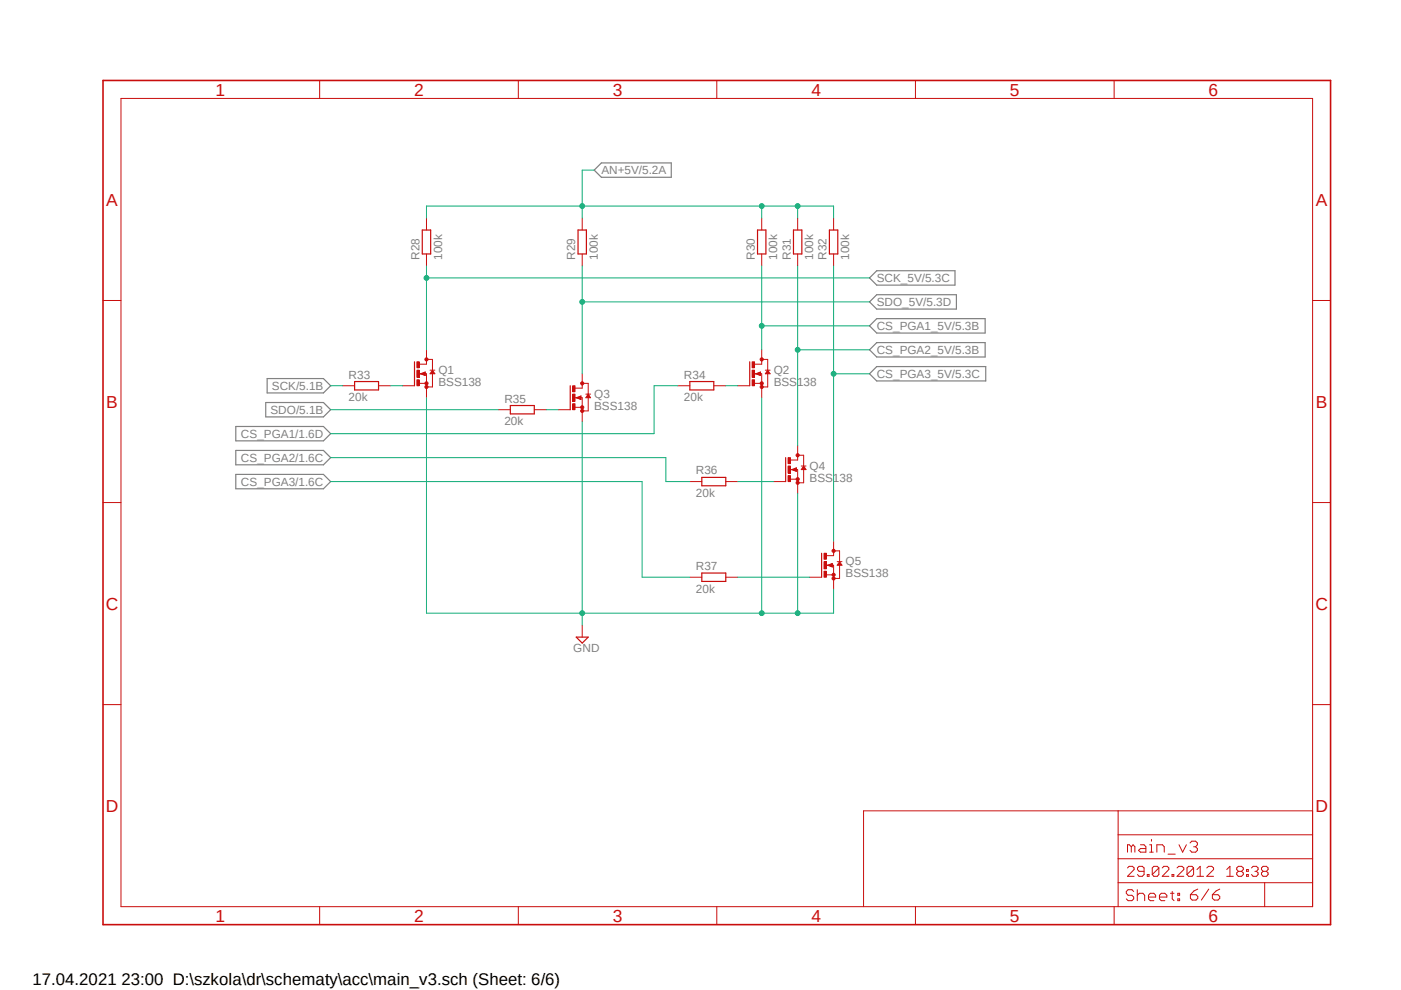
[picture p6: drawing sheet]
<svg xmlns="http://www.w3.org/2000/svg" width="297mm" height="210mm" viewBox="0 0 297 210" stroke-linecap="round" stroke-linejoin="round" font-family="sans-serif">
<path d="M21.3 16.7l261.2 179.9M282.5 16.7l-261.2 179.9" fill="none" stroke="#fff" stroke-width=".21"/>
<path d="M126 36.1l1.5-1.6h14.8v3.1h-14.8zM185.9 57.4h16.6v3.1h-16.6l-1.5-1.6zM184.4 74.2l1.5-1.6h23v3.1h-23zM184.4 79.2l1.5-1.5h23.1v3.1h-23.1zM185.9 62.5h16.9v3h-16.9l-1.5-1.5zM185.9 67.6h23v3h-23l-1.5-1.5zM50 90.4h18.6l1.5 1.5-1.5 1.6h-18.6zM50 95.5h18.6l1.5 1.5-1.5 1.6h-18.6zM56.3 85.3h12.3l1.5 1.6-1.5 1.5h-12.3zM56.6 80.3h12l1.5 1.5-1.5 1.5h-12zM50 100.6h18.6l1.5 1.5-1.5 1.5h-18.6z" fill="none" stroke="#808080" stroke-width=".25"/>
<path d="M89.2 79.2l1-.3v.7zM90.4 76.2h1.3v5.8h-1.3v-2.8h-1.5M90.4 76.7v.5h-1.5M91.2 78.5h1M91.7 78.5l.5 .7h-1zM88.9 81.3h1.5" fill="none" stroke="#c90d0c" stroke-width=".21"/>
<path d="M87.9 76.7v5.1M89.4 79.2l.6 .3v-.5l-.5 .2M91.7 78.7l.2 .4h-.5z" fill="none" stroke="#c90d0c" stroke-width=".25"/>
<circle cx="90.4" cy="82" r=".33" fill="#c90d0c"/>
<circle cx="90.4" cy="82" r=".33" fill="none" stroke="#c90d0c" stroke-width=".21"/>
<circle cx="90.4" cy="81.3" r=".33" fill="#c90d0c"/>
<circle cx="90.4" cy="81.3" r=".33" fill="none" stroke="#c90d0c" stroke-width=".21"/>
<circle cx="90.4" cy="76.2" r=".33" fill="#c90d0c"/>
<circle cx="90.4" cy="76.2" r=".33" fill="none" stroke="#c90d0c" stroke-width=".21"/>
<path d="M88.4 76.7h.5v1.3h-.5z" fill-rule="evenodd" fill="#c90d0c"/>
<path d="M88.4 76.7h.5v1.3h-.5z" fill="none" stroke="#c90d0c" stroke-width=".21"/>
<path d="M88.4 80.5h.5v1.3h-.5z" fill-rule="evenodd" fill="#c90d0c"/>
<path d="M88.4 80.5h.5v1.3h-.5z" fill="none" stroke="#c90d0c" stroke-width=".21"/>
<path d="M88.4 78.5h.5v1.5h-.5z" fill-rule="evenodd" fill="#c90d0c"/>
<path d="M88.4 78.5h.5v1.5h-.5zM90.4 74.2v2.5M85.3 81.8h2.6M90.4 81.8v2.5M121.9 86.4h1.5M122.2 84.3l1-.4v.8zM123.4 81.3h1.3v5.8h-1.3v-2.8h-1.5M123.4 81.8v.5h-1.5M124.2 83.6h1M124.7 83.6l.5 .7h-1z" fill="none" stroke="#c90d0c" stroke-width=".21"/>
<path d="M120.9 81.8v5.1M122.4 84.3l.7 .3v-.5l-.5 .2M124.7 83.8l.3 .4h-.5z" fill="none" stroke="#c90d0c" stroke-width=".25"/>
<circle cx="123.4" cy="87.1" r=".33" fill="#c90d0c"/>
<circle cx="123.4" cy="87.1" r=".33" fill="none" stroke="#c90d0c" stroke-width=".21"/>
<circle cx="123.4" cy="86.4" r=".33" fill="#c90d0c"/>
<circle cx="123.4" cy="86.4" r=".33" fill="none" stroke="#c90d0c" stroke-width=".21"/>
<circle cx="123.4" cy="81.3" r=".33" fill="#c90d0c"/>
<circle cx="123.4" cy="81.3" r=".33" fill="none" stroke="#c90d0c" stroke-width=".21"/>
<path d="M121.4 81.8h.5v1.3h-.5z" fill-rule="evenodd" fill="#c90d0c"/>
<path d="M121.4 81.8h.5v1.3h-.5z" fill="none" stroke="#c90d0c" stroke-width=".21"/>
<path d="M121.4 85.6h.5v1.3h-.5z" fill-rule="evenodd" fill="#c90d0c"/>
<path d="M121.4 85.6h.5v1.3h-.5z" fill="none" stroke="#c90d0c" stroke-width=".21"/>
<path d="M121.4 83.6h.5v1.5h-.5z" fill-rule="evenodd" fill="#c90d0c"/>
<path d="M123.4 79.2v2.6M160.2 79.2l1-.3v.7zM161.5 76.2h1.3v5.8h-1.3v-2.8h-1.5M161.5 76.7v.5h-1.5M162.3 78.5h1M162.8 78.5l.5 .7h-1zM118.4 86.9h2.5M121.4 83.6h.5v1.5h-.5zM123.4 86.9v2.5M160 81.3h1.5" fill="none" stroke="#c90d0c" stroke-width=".21"/>
<path d="M159 76.7v5.1M160.5 79.2l.6 .3v-.5l-.5 .2M162.8 78.7l.2 .4h-.5z" fill="none" stroke="#c90d0c" stroke-width=".25"/>
<circle cx="161.5" cy="82" r=".33" fill="#c90d0c"/>
<circle cx="161.5" cy="82" r=".33" fill="none" stroke="#c90d0c" stroke-width=".21"/>
<circle cx="161.5" cy="81.3" r=".33" fill="#c90d0c"/>
<circle cx="161.5" cy="81.3" r=".33" fill="none" stroke="#c90d0c" stroke-width=".21"/>
<circle cx="161.5" cy="76.2" r=".33" fill="#c90d0c"/>
<circle cx="161.5" cy="76.2" r=".33" fill="none" stroke="#c90d0c" stroke-width=".21"/>
<path d="M159.5 76.7h.5v1.3h-.5z" fill-rule="evenodd" fill="#c90d0c"/>
<path d="M159.5 76.7h.5v1.3h-.5z" fill="none" stroke="#c90d0c" stroke-width=".21"/>
<path d="M159.5 80.5h.5v1.3h-.5z" fill-rule="evenodd" fill="#c90d0c"/>
<path d="M159.5 80.5h.5v1.3h-.5z" fill="none" stroke="#c90d0c" stroke-width=".21"/>
<path d="M159.5 78.5h.5v1.5h-.5z" fill-rule="evenodd" fill="#c90d0c"/>
<path d="M159.5 78.5h.5v1.5h-.5zM161.5 74.2v2.5M156.4 81.8h2.6M161.5 81.8v2.5M167.8 99.6l1.1-.4v.7zM169.1 96.5h1.3v5.9h-1.3v-2.8h-1.5M169.1 97v.5h-1.5M169.9 98.8h1M170.4 98.8l.5 .8h-1zM167.6 101.6h1.5" fill="none" stroke="#c90d0c" stroke-width=".21"/>
<path d="M166.6 97v5.1M168.1 99.6l.6 .2v-.5l-.5 .3M170.4 99.1l.2 .3h-.5z" fill="none" stroke="#c90d0c" stroke-width=".25"/>
<circle cx="169.1" cy="102.4" r=".33" fill="#c90d0c"/>
<circle cx="169.1" cy="102.4" r=".33" fill="none" stroke="#c90d0c" stroke-width=".21"/>
<circle cx="169.1" cy="101.6" r=".33" fill="#c90d0c"/>
<circle cx="169.1" cy="101.6" r=".33" fill="none" stroke="#c90d0c" stroke-width=".21"/>
<circle cx="169.1" cy="96.5" r=".33" fill="#c90d0c"/>
<circle cx="169.1" cy="96.5" r=".33" fill="none" stroke="#c90d0c" stroke-width=".21"/>
<path d="M167.1 97h.5v1.3h-.5z" fill-rule="evenodd" fill="#c90d0c"/>
<path d="M167.1 97h.5v1.3h-.5z" fill="none" stroke="#c90d0c" stroke-width=".21"/>
<path d="M167.1 100.8h.5v1.3h-.5z" fill-rule="evenodd" fill="#c90d0c"/>
<path d="M167.1 100.8h.5v1.3h-.5z" fill="none" stroke="#c90d0c" stroke-width=".21"/>
<path d="M167.1 98.8h.5v1.5h-.5z" fill-rule="evenodd" fill="#c90d0c"/>
<path d="M167.1 98.8h.5v1.5h-.5zM169.1 94.5v2.5M164 102.1h2.6M169.1 102.1v2.5M175.5 119.8l1-.3v.7zM176.7 116.8h1.3v5.8h-1.3v-2.8h-1.5M176.7 117.3v.5h-1.5M177.5 119.1h1M178 119.1l.5 .7h-1zM175.2 121.9h1.5" fill="none" stroke="#c90d0c" stroke-width=".21"/>
<path d="M174.2 117.3v5.1M175.7 119.8l.7 .3v-.5l-.6 .2M178 119.3l.3 .4h-.5z" fill="none" stroke="#c90d0c" stroke-width=".25"/>
<circle cx="176.7" cy="122.6" r=".33" fill="#c90d0c"/>
<circle cx="176.7" cy="122.6" r=".33" fill="none" stroke="#c90d0c" stroke-width=".21"/>
<circle cx="176.7" cy="121.9" r=".33" fill="#c90d0c"/>
<circle cx="176.7" cy="121.9" r=".33" fill="none" stroke="#c90d0c" stroke-width=".21"/>
<circle cx="176.7" cy="116.8" r=".33" fill="#c90d0c"/>
<circle cx="176.7" cy="116.8" r=".33" fill="none" stroke="#c90d0c" stroke-width=".21"/>
<path d="M174.7 117.3h.5v1.3h-.5z" fill-rule="evenodd" fill="#c90d0c"/>
<path d="M174.7 117.3h.5v1.3h-.5z" fill="none" stroke="#c90d0c" stroke-width=".21"/>
<path d="M174.7 121.1h.5v1.3h-.5z" fill-rule="evenodd" fill="#c90d0c"/>
<path d="M174.7 121.1h.5v1.3h-.5z" fill="none" stroke="#c90d0c" stroke-width=".21"/>
<path d="M174.7 119.1h.5v1.5h-.5z" fill-rule="evenodd" fill="#c90d0c"/>
<g fill="none" stroke="#c90d0c" stroke-width=".21">
<path d="M67.8 17.1v3.8M109.9 17.1v3.8M152 17.1v3.8M194.1 17.1v3.8M236.2 17.1v3.8M25.7 20.9h252.6v171.3h-252.6zM90.4 46.2v2.6M90.4 53.8v2.6M123.4 46.2v2.6M123.4 53.8v2.6M161.5 46.2v2.6M161.5 53.8v2.6"/>
<path d="M169.1 46.2v2.6M169.1 53.8v2.6M176.7 46.2v2.6M176.7 53.8v2.6M21.8 63.7h3.9M278.3 63.7h3.8M72.6 81.8h2.6M80.3 81.8h2.5M105.7 86.9h2.5M113.3 86.9h2.5M143.7 81.8h2.6M151.3 81.8h2.6"/>
<path d="M21.8 106.6h3.9M146.3 102.1h2.5M153.9 102.1h2.5M174.7 119.1h.5v1.5h-.5zM176.7 114.8v2.5M278.3 106.6h3.8M123.4 132.5v2.6M146.3 122.4h2.5M153.9 122.4h2.5M171.7 122.4h2.5M176.7 122.4v2.5M21.8 149.4h3.9"/>
<path d="M278.3 149.4h3.8M237.1 171.9v20.3M237.1 177h41.2M239.9 179.5l-.5-.4h-.3v1.6M239.9 179.5v1.2M239.9 179.5l.3-.4 .4 .4v1.2M241.8 179.1h.8l.3 .4v1.2h-1.1l-.4-.4 .4-.4h1.1M243.8 179.1h.3v1.6M244.1 178v.4M250 179.1l.7 1.6 .8-1.6M252.3 178.7l.4-.3h.8l.4 .3v.4l-.4 .4M253.1 179.5h.4"/>
<path d="M253.5 179.5l.4 .4v.4l-.4 .4h-.8l-.4-.4M278.3 171.9h-95.2v20.3M67.8 192.2v3.8M109.9 192.2v3.8M152 192.2v3.8M194.1 192.2v3.8M236.2 192.2v3.8M237.1 187.2h41.2M237.1 182.1h41.2M239.1 184l.3-.3h.7l.3 .3v.4l-1.3 1.4h1.3M240.4 189l-.4-.4h-.8l-.4 .4v.4l.4 .4h.8l.4 .4v.4l-.4 .4h-.8l-.4-.4M241.1 189.8l.5-.4h.7l.4 .4v1.2"/>
<path d="M241.1 188.6v2.4M242.6 184.7h-1.1l-.3-.3v-.4l.3-.3h.7l.4 .3v1.4l-.4 .4h-.7l-.3-.4M243.2 185.4h.4v.4h-.4zM243.5 190.2h1.5v-.4l-.4-.4h-.7l-.4 .4v.8l.4 .4h.7M243.8 180.7h.7M245.3 180.7v-1.6h1.2l.3 .4v1.2M245.7 184v1.4l-.3 .4h-.8l-.3-.4M245.7 184l-.3-.3h-.8l-.3 .3v1.4M245.7 184l-1.4 1.4M245.8 190.2h1.6v-.4l-.4-.4h-.8l-.4 .4v.8l.4 .4h.8M246.4 184l.4-.3h.7l.3 .3v.4l-1.4 1.4h1.4M247.6 181.1h1.6"/>
<path d="M248.2 189.4h.7M248.5 185.4h.4v.4h-.4zM248.5 189v1.6l.4 .4M249.6 184l.3-.3h.7l.4 .3v.4l-1.4 1.4h1.4M249.7 189.4h.4v.4h-.4zM249.7 190.6h.4v.4h-.4zM252.4 189.7h1.2l.4 .4v.4l-.4 .3h-.8l-.4-.3zM253.1 184v1.4l-.4 .4h-.7l-.3-.4M253.1 184l-.4-.3h-.7l-.3 .3v1.4M253.1 184l-1.4 1.4M253.8 185.8h1.4M253.8 184.4l.7-.7v2.1"/>
<path d="M254 188.5l-.9 .4-.7 .8M255.9 184l.3-.3h.7l.4 .3v.4l-1.4 1.4h1.4M256.3 188.5l-1.6 2.3M257 189.7h1.2l.4 .4v.4l-.4 .3h-.7l-.5-.3zM258.6 188.5l-.8 .4-.8 .8M260.1 185.8h1.4M260.1 184.4l.7-.7v2.1M262.5 184.7l-.3 .4v.3l.3 .4h.7l.4-.4v-.3l-.4-.4M262.5 184.7l-.3-.3v-.4l.3-.3h.7l.4 .3v.4l-.4 .3M262.5 184.7h.7M264.3 185.4h.4v.4h-.4zM264.3 184.4h.4v.3h-.4z"/>
<path d="M265.3 184l.4-.3h.7l.3 .3v.4l-.3 .3M266.1 184.7h.3M266.4 184.7l.3 .4v.3l-.3 .4h-.7l-.4-.4M267.8 184.7l-.3 .4v.3l.3 .4h.7l.4-.4v-.3l-.4-.4M267.8 184.7l-.3-.3v-.4l.3-.3h.7l.4 .3v.4l-.4 .3M267.8 184.7h.7M268.1 187.2v5"/>
</g>
<path d="M89.5 48.8h1.8v5h-1.8zM122.6 48.8h1.7v5h-1.7zM160.6 48.8h1.8v5h-1.8zM168.2 48.8h1.8v5h-1.8zM175.8 48.8h1.8v5h-1.8zM75.2 80.9h5.1v1.8h-5.1zM108.2 86h5.1v1.8h-5.1zM146.3 80.9h5v1.8h-5zM148.8 101.2h5.1v1.8h-5.1zM122.2 135.1h2.5l-1.3 1.3zM148.8 121.5h5.1v1.8h-5.1z" fill="none" stroke="#c90d0c" stroke-width=".25"/>
<path d="M21.8 17.1h260.3v178.9h-260.3z" fill="none" stroke="#c90d0c" stroke-width=".34"/>
<path d="M90.4 56.4v17.8M90.4 58.9h94M82.8 81.8h2.5M115.8 86.9h2.6M156.4 102.1h7.6" fill="none" stroke="#0dab76" stroke-width=".21"/>
<circle cx="90.4" cy="58.9" r=".51" fill="#0dab76"/>
<g fill="none" stroke="#0dab76" stroke-width=".21">
<path d="M123.4 56.4v22.8M123.4 64h61"/>
<circle cx="90.4" cy="58.9" r=".51"/>
</g>
<circle cx="123.4" cy="64" r=".51" fill="#0dab76"/>
<g fill="none" stroke="#0dab76" stroke-width=".21">
<path d="M161.5 56.4v17.8M161.5 69.1h22.9"/>
<circle cx="123.4" cy="64" r=".51"/>
</g>
<circle cx="161.5" cy="69.1" r=".51" fill="#0dab76"/>
<g fill="none" stroke="#0dab76" stroke-width=".21">
<path d="M169.1 56.4v38.1M169.1 74.2h15.3"/>
<circle cx="161.5" cy="69.1" r=".51"/>
</g>
<circle cx="169.1" cy="74.2" r=".51" fill="#0dab76"/>
<g fill="none" stroke="#0dab76" stroke-width=".21">
<path d="M176.7 56.4v58.4M176.7 79.2h7.7"/>
<circle cx="169.1" cy="74.2" r=".51"/>
</g>
<circle cx="176.7" cy="79.2" r=".51" fill="#0dab76"/>
<g fill="none" stroke="#0dab76" stroke-width=".21">
<path d="M70.1 86.9h35.6M70.1 81.8h2.5M70.1 97h71.1v5.1h5.1M90.4 84.3v45.7h86.3v-5.1M123.4 89.4v43.1M143.7 81.8h-5v10.1h-68.6M161.5 84.3v45.7M70.1 102.1h66v20.3h10.2M169.1 104.6v25.4"/>
<circle cx="176.7" cy="79.2" r=".51"/>
</g>
<circle cx="169.1" cy="130" r=".51" fill="#0dab76"/>
<circle cx="169.1" cy="130" r=".51" fill="none" stroke="#0dab76" stroke-width=".21"/>
<circle cx="161.5" cy="130" r=".51" fill="#0dab76"/>
<circle cx="161.5" cy="130" r=".51" fill="none" stroke="#0dab76" stroke-width=".21"/>
<circle cx="123.4" cy="130" r=".51" fill="#0dab76"/>
<g fill="none" stroke="#0dab76" stroke-width=".21">
<path d="M126 36.1h-2.6v10.1M90.4 46.2v-2.5h86.3v2.5M161.5 43.7v2.5M169.1 43.7v2.5M153.9 81.8h2.5M156.4 122.4h15.3"/>
<circle cx="123.4" cy="130" r=".51"/>
</g>
<circle cx="123.4" cy="43.7" r=".51" fill="#0dab76"/>
<circle cx="123.4" cy="43.7" r=".51" fill="none" stroke="#0dab76" stroke-width=".21"/>
<circle cx="161.5" cy="43.7" r=".51" fill="#0dab76"/>
<circle cx="161.5" cy="43.7" r=".51" fill="none" stroke="#0dab76" stroke-width=".21"/>
<circle cx="169.1" cy="43.7" r=".51" fill="#0dab76"/>
<circle cx="169.1" cy="43.7" r=".51" fill="none" stroke="#0dab76" stroke-width=".21"/>
<g font-size="3.7" fill="#c90d0c">
<text x="45.7" y="20.3">1</text>
<text x="87.8" y="20.3">2</text>
<text x="129.9" y="20.3">3</text>
<text x="172" y="20.3">4</text>
<text x="214.1" y="20.3">5</text>
<text x="256.2" y="20.3">6</text>
<text x="22.5" y="43.6">A</text>
<text x="279" y="43.6">A</text>
<text x="22.5" y="86.4">B</text>
<text x="279" y="86.4">B</text>
<text x="22.4" y="129.3">C</text>
<text x="278.9" y="129.3">C</text>
<text x="22.4" y="172.1">D</text>
<text x="278.9" y="172.1">D</text>
<text x="45.7" y="195.5">1</text>
<text x="87.8" y="195.5">2</text>
<text x="129.9" y="195.5">3</text>
<text x="172" y="195.5">4</text>
<text x="214.1" y="195.5">5</text>
<text x="256.2" y="195.5">6</text>
</g>
<text font-size="3.6" x="6.9" y="208.9">17.04.2021 23:00 D:\szkola\dr\schematy\acc\main_v3.sch (Sheet: 6/6)</text>
<g font-size="2.5" fill="#808080">
<text x="127.5" y="37">AN+5V/5.2A</text>
<text x="88.9" y="55.1" transform="rotate(-90 88.9 55.1)">R28</text>
<text x="93.7" y="55.1" transform="rotate(-90 93.7 55.1)">100k</text>
<text x="121.9" y="55.1" transform="rotate(-90 121.9 55.1)">R29</text>
<text x="126.7" y="55.1" transform="rotate(-90 126.7 55.1)">100k</text>
<text x="160" y="55.1" transform="rotate(-90 160 55.1)">R30</text>
<text x="164.8" y="55.1" transform="rotate(-90 164.8 55.1)">100k</text>
<text x="167.6" y="55.1" transform="rotate(-90 167.6 55.1)">R31</text>
<text x="172.4" y="55.1" transform="rotate(-90 172.4 55.1)">100k</text>
<text x="175.3" y="55.1" transform="rotate(-90 175.3 55.1)">R32</text>
<text x="180" y="55.1" transform="rotate(-90 180 55.1)">100k</text>
<text x="185.9" y="59.8">SCK_5V/5.3C</text>
<text x="185.9" y="64.9">SDO_5V/5.3D</text>
<text x="185.9" y="70">CS_PGA1_5V/5.3B</text>
<text x="185.9" y="75.1">CS_PGA2_5V/5.3B</text>
<text x="57.7" y="82.7">SCK/5.1B</text>
<text x="73.9" y="80.3">R33</text>
<text x="93" y="81.8">BSS138</text>
<text x="93" y="79.2">Q1</text>
<text x="145" y="80.3">R34</text>
<text x="164" y="81.8">BSS138</text>
<text x="164" y="79.2">Q2</text>
<text x="185.9" y="80.1">CS_PGA3_5V/5.3C</text>
<text x="57.4" y="87.8">SDO/5.1B</text>
<text x="73.9" y="85.1">20k</text>
<text x="106.9" y="85.3">R35</text>
<text x="126" y="86.9">BSS138</text>
<text x="126" y="84.3">Q3</text>
<text x="145" y="85.1">20k</text>
<text x="51.1" y="92.8">CS_PGA1/1.6D</text>
<text x="106.9" y="90.2">20k</text>
<text x="51.1" y="97.9">CS_PGA2/1.6C</text>
<text x="147.5" y="100.6">R36</text>
<text x="171.7" y="99.6">Q4</text>
<text x="51.1" y="103">CS_PGA3/1.6C</text>
<text x="147.5" y="105.4">20k</text>
<text x="171.7" y="102.1">BSS138</text>
<text x="179.3" y="119.8">Q5</text>
<text x="147.5" y="125.7">20k</text>
<text x="147.5" y="120.9">R37</text>
<text x="179.3" y="122.4">BSS138</text>
<text x="121.5" y="138.3">GND</text>
</g>
</svg>
